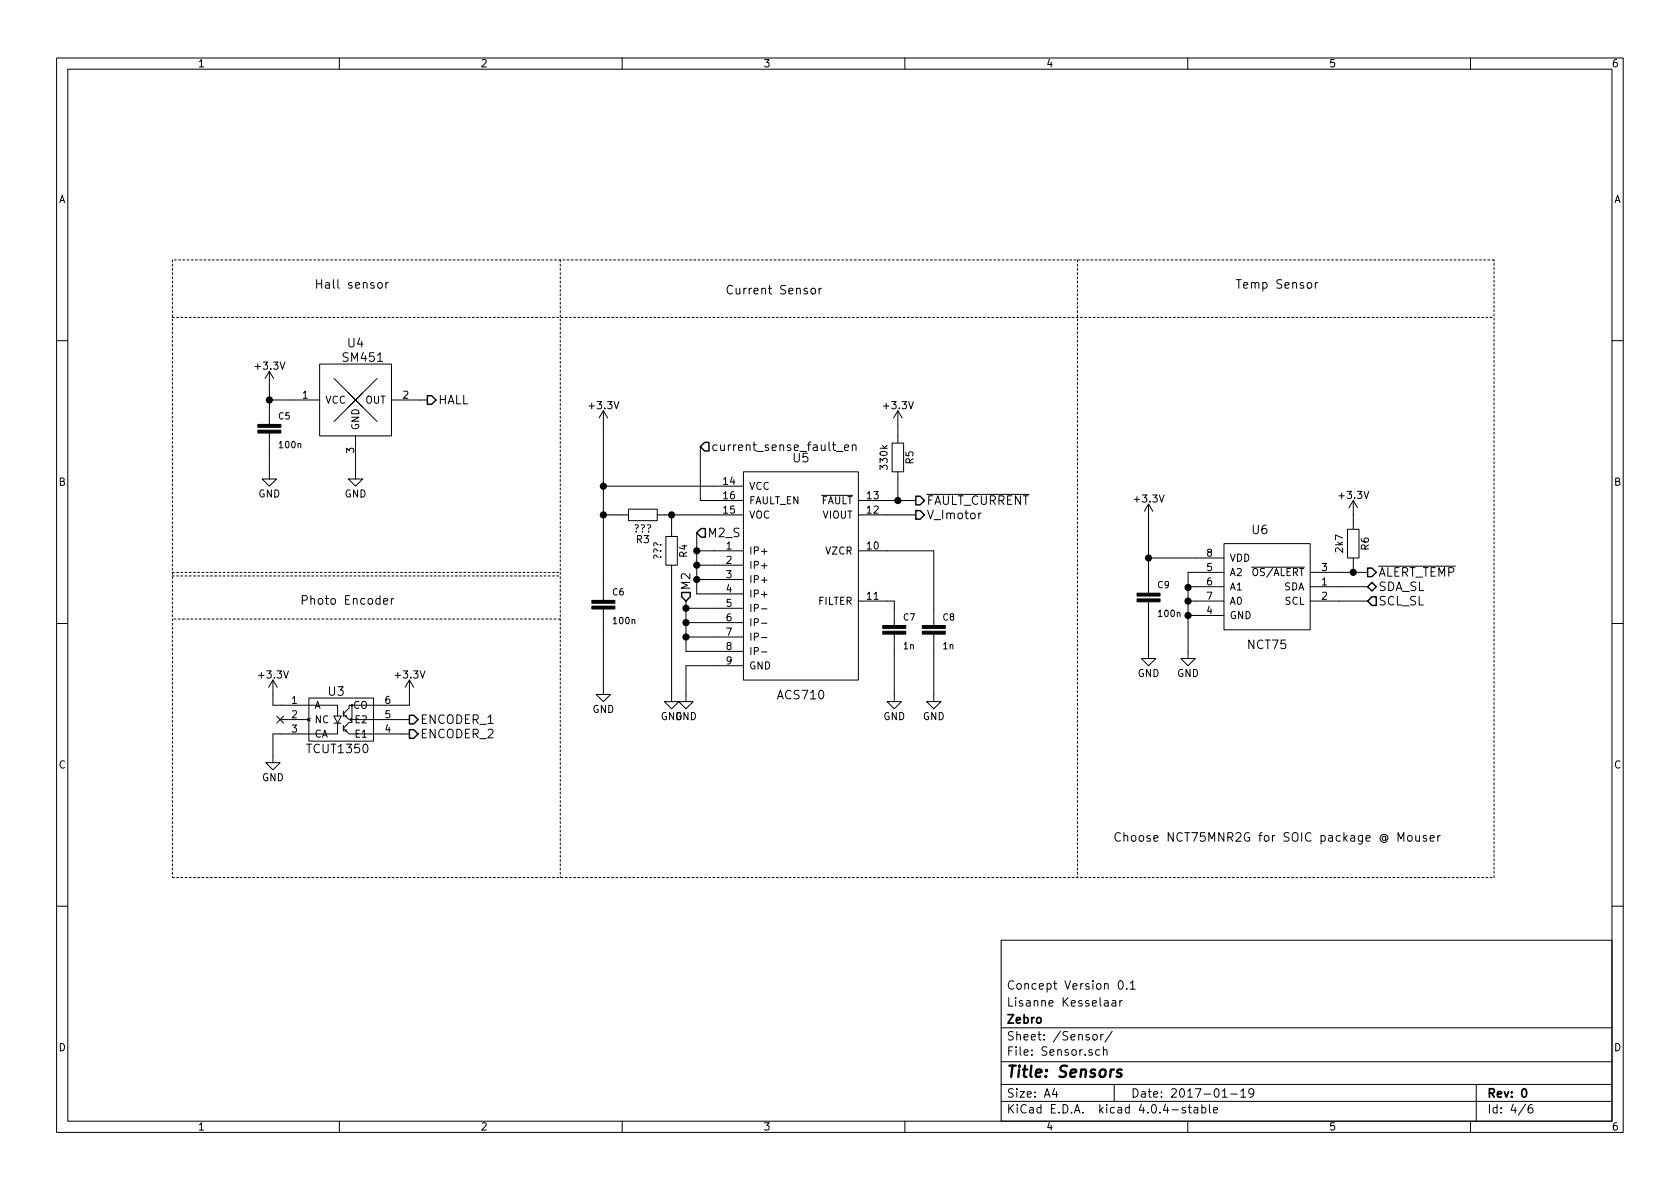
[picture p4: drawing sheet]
<svg xmlns="http://www.w3.org/2000/svg" width="297mm" height="210mm" viewBox="0 0 297 210" stroke-linecap="round" stroke-linejoin="round" font-family="sans-serif">
<g fill="none" stroke="#000" stroke-width=".18">
<path d="M10 10.3h277v189.9h-277zM12 12.2h273v186.1h-273zM60 10.3v1.9M110 10.3v1.9M160 10.3v1.9M210 10.3v1.9M260 10.3v1.9M66.9 50.1l.2-.1 .4 .1 .1 .6-.2 .2-.3 .1-.2-.2zM68.2 50v1M68.7 50h-.3l-.2 .3M143.5 51h.4l.3 .3v.4l-.3 .3-.4-.1-.1-.2v-.4zM144.8 51v1"/>
<path d="M145.3 51h-.3l-.2 .3M231.2 50.1l.2-.1 .5 .1v.6l-.1 .2-.4 .1-.2-.2zM232.6 50v1M233 50h-.3l-.1 .3M10 60.2h2M47.6 76.6v8.1h1.3l-1.3 1.3-1.2-1.3h1.2M47.6 65.7v9.4M47.6 65.7l-.7 1.2M47.6 65.7l.8 1.2M47.6 70.7h8.9M56.5 64.4h12.7v12.7h-12.7zM59.1 66.9l7.6 7.6"/>
<path d="M62.9 77.1v7.6h1.2l-1.2 1.3-1.3-1.3h1.3M66.7 66.9l-7.6 7.6M69.2 70.7h6.4M106.7 72.6v33.6M106.7 72.6l-.8 1.3M106.7 72.6l.7 1.3M123.8 79v9.5h7.6M147.9 79.8h1.1M149.3 79.2l.8-.2-.1-.3h-.4l-.3 .2 .1 .7h.6M150.7 78.8l.1-.1a.36 .36 0 0 1 .6 .2v.8M150.7 78.7v1M157.7 78.4h2.1v5h-2.1z"/>
<path d="M158.7 72.6v5.8M158.7 72.6l-.7 1.3M158.7 72.6l.8 1.3M285 60.2h2M106.7 91.1h4.4M106.7 86h24.7M111.1 90h5.1v2.1h-5.1zM116.2 91.1h15.2M117.7 94.9h2.1v5h-2.1zM118.7 99.9v24.2h1.3l-1.3 1.2-1.2-1.2h1.2M118.7 91.1v3.8M123.2 97.4h8.2"/>
<path d="M123.2 99.9h8.2M123.2 94.2v10.8h8.2M131.4 83.4h20.4v36.9h-20.4zM145.3 87.6h5.4M151.8 97.4h13.3v13.2M151.8 91.1h10.1M151.8 88.5h10.1M158.7 83.4v5.1M163.9 87.4h18M173.5 90.7l-.3 .1-.1 .2M203.1 98.7h13.3M203.1 89.1v15.8"/>
<path d="M203.1 89.1l-.8 1.3M203.1 89.1l.7 1.3M216.4 96.1h15.2v15.3h-15.2zM238.3 93.6h2v5.1h-2zM239.3 88.5l-.8 1.3M239.3 88.5v5.1M239.3 98.7v2.5M239.3 88.5l.7 1.3M10 110.3h2M67.8 106.3l.8-.1-.1-.3-.5-.1-.2 .3 .1 .7h.6M69.2 105.8v1.1M69.6 105.8l-.3 .1-.1 .2"/>
<path d="M106.7 107.7v15.1h1.2l-1.2 1.3-1.3-1.3h1.3M121.3 107.6h10.1M121.3 110.1h10.1M121.3 112.6h10.1M121.3 106.3v8.9h10.1M123.2 102.5h8.2M131.4 117.7h-10.1v6.4h1.3l-1.3 1.2-1.3-1.2h1.3M134.6 107.7h1M134.6 110.2h1M134.6 112.7h1M134.6 115.3h1M151.8 106.3h6.3v4.3"/>
<path d="M158.1 112.1v12h1.3l-1.3 1.2-1.3-1.2h1.3M165.1 112.1v12h1.3l-1.3 1.2-1.3-1.2h1.3M203.1 106.4v10.1h1.2l-1.2 1.2-1.3-1.2h1.3M210.1 106.3h6.3M210.1 103.8h6.3M210.1 108.8h6.3M216.4 101.2h-6.3v15.3h1.2l-1.2 1.2-1.3-1.2h1.3M221.3 100.3h9.3M231.6 106.3h10.2M231.6 103.8h10.2M231.6 101.2h10.2M243.7 100.1h13.6"/>
<path d="M285 110.3h2M48.3 120.3v4.4h11.4v1.9M48.3 120.3l-.8 1.2M48.3 120.3l.7 1.2M48.9 126.6l1.2 1.3M49.5 127.2h5.1M50.1 126.6l-1.2 1.3M54.4 127l.5 .5M54.6 123.4h11.4v7.7h-11.4zM54.9 127l-.5 .5M59.1 126.6h1.2l-.6 1.3zM59.1 127.9h1.2"/>
<path d="M59.7 127.9v1.9h-11.4v5.1h1.2l-1.2 1.2-1.3-1.2h1.3M60.7 125.7v1M60.7 128.3v1M61.2 129v.3h-.2M61.2 126.5v.2h-.2M62.2 124.7v2.3l-.2 .2v.2l.2 .1v.3h-.5l-1 1 1 1h10.7M72.4 120.3v4.4h-10.7v.5l-1 1 1 1h10.7M72.4 120.3l-.8 1.2M72.4 120.3l.8 1.2M247.2 148.8v-1.6l.5 1.1 .5-1.1v1.6M248.9 147.9l.3-.2 .4 .2 .1 .6-.2 .2-.3 .1-.3-.2zM250.3 147.7v.9a.38 .38 0 0 0 .7 0"/>
<path d="M251 147.7v1.1M252.2 147.8l-.4-.1-.2 .3 .1 .2 .5 .1v.4h-.6M252.9 148.3l.7-.2-.1-.3-.4-.1-.2 .3v.7h.6M254.2 147.7v1.1M254.7 147.7l-.3 .1-.2 .3M10 160.2h2M177 166.3h108v32h-108zM195.3 177h.6v.9M195.9 177.3l-.4 .1-.3 .2 .3 .3 .4-.1M196.6 177h.6l.1 .9M197.3 177.3l-.5 .1-.2 .2 .2 .3 .5-.1M197.9 173.6l.2-.2a.81 .81 0 0 1 .6 .6 .81 .81 0 0 1-.3 .8l-.2 .1a.79 .79 0 0 1-.3-1.3z"/>
<path d="M198 176.9v1M198.4 176.9l-.4 .3M199.2 174.8v.1M199.8 173.9l.5-.5v1.5M199.8 174.9h.9M285 160.2h2M60 198.3v1.9M110 198.3v1.9M160 198.3v1.9M177 194.8h108M177 191.8h108M177 187.8h108"/>
<path d="M177 181.8h108M186.4 192.5l-.3 1h.9M186.8 193v1M193.3 183.1l.2-.2 .4 .2 .1 .5-.1 .2-.4 .1-.2-.1zM194.4 185.7l-.4-.1-.3 .3 .1 .6 .2 .1 .4-.1M194.6 182.9v1M195.1 182.9l-.5 .3M195.1 185.7l.2-.1 .4 .1v.9M195.1 185.1v1.5M196.6 182.3l-1.2 2M197 191.8v3M209.6 195.9a.37 .37 0 0 0-.6 .1l.1 .3 .5 .1 .1 .1-.3 .3-.4-.1"/>
<path d="M210 198.3v1.9M210.1 195.8h.5M210.3 195.3v1.3l.3 .2M211.2 195.9h.5l.1 .9M211.8 196.2l-.5 .1-.2 .2 .2 .3 .5-.1M212.5 195.9l.4-.1 .3 .3-.1 .6h-.6M212.5 195.3v1.5M213.8 195.3v1.3l.2 .2M214.6 196.3l.7-.1-.1-.3-.4-.1-.2 .2v.7h.6M216.1 194h.9M217.6 193.5h1.1M219.4 193l.4-.5v1.5"/>
<path d="M219.4 194h.8M221.7 193.2l-.3 .3h-.3l-.3-.3v-.4l.2-.2 .4-.1 .2 .2a1.19 1.19 0 0 1-.2 1.2l-.4 .1M260 198.3v1.9M261 191.8v6.5M269.7 195.2l-1.2 2M270.9 195.3a.59 .59 0 0 0-.7 .7l.1 .7 .2 .1 .5-.1v-.5l-.1-.2-.4-.1-.3 .3"/>
</g>
<path d="M269.3 192.6l.1-.1a.81 .81 0 0 1 .6 .6 .81 .81 0 0 1-.3 .8l-.1 .1a.8 .8 0 0 1-.6-.6 .8 .8 0 0 1 .3-.8z" fill="none" stroke="#000" stroke-width=".3"/>
<path d="M198.3 189.2l-.5-.1-.3 .4 .3 .3 .4 .1 .1 .3-.1 .1-.2 .1-.6-.1" fill="none" stroke="#000" stroke-width=".41"/>
<path d="M45.6 76.1h4.1v.5h-4.1zM45.6 75.1h4.1v.5h-4.1zM104.6 107.2h4.1v.5h-4.1zM104.6 106.2h4.1v.5h-4.1zM156.1 111.6h4v.5h-4zM156.1 110.6h4v.5h-4zM163.1 111.6h4v.5h-4zM163.1 110.6h4v.5h-4zM201 105.9h4.1v.5h-4.1zM201 104.9h4.1v.5h-4.1z" fill="#000" stroke="#000" stroke-width=".18"/>
<path d="M75.6 70h.7l.8 .7-.8 .8h-.7zM124.6 78.2h.7v1.6h-.7l-.8-.8zM124 93.5h.7v1.5h-.7l-.8-.8zM161.9 87.8h.8l.7 .7-.7 .8h-.8zM161.9 90.3h.8l.7 .8-.7 .7h-.8zM120.5 104.8h1.5v.7l-.7 .8-.8-.8zM241.8 103.8l.8-.8 .7 .8-.7 .7zM241.8 100.5h.8l.7 .7-.7 .8h-.8zM242.6 105.5h.7v1.6h-.7l-.8-.8zM72.4 129h.8l.7 .8-.7 .8h-.8zM72.4 126.5h.8l.7 .7-.7 .8h-.8z" fill="none" stroke="#000" stroke-width=".25"/>
<g fill="#000" stroke="#000" stroke-width=".25">
<circle cx="47.6" cy="70.7" r=".51"/>
<circle cx="106.7" cy="86" r=".51"/>
<circle cx="106.7" cy="91.1" r=".51"/>
<circle cx="118.7" cy="91.1" r=".51"/>
<circle cx="123.2" cy="99.9" r=".51"/>
<circle cx="123.2" cy="97.4" r=".51"/>
<circle cx="158.8" cy="88.5" r=".51"/>
<circle cx="203.1" cy="98.7" r=".51"/>
<circle cx="121.3" cy="107.6" r=".51"/>
<circle cx="121.3" cy="110.1" r=".51"/>
<circle cx="121.3" cy="112.6" r=".51"/>
<circle cx="123.2" cy="102.5" r=".51"/>
<circle cx="210.1" cy="108.8" r=".51"/>
<circle cx="210.1" cy="103.9" r=".51"/>
<circle cx="210.1" cy="106.3" r=".51"/>
<circle cx="239.3" cy="101.2" r=".51"/>
</g>
<path d="M30.5 46v109.2M30.5 56.1h233.7M99.1 46v109.2M190.5 46v109.2M264.2 46h-233.7M30.5 101.2h68.6M30.5 101.8h68.6M99.1 109.5h-68.6M30.5 155.2h233.7M264.2 155.2v-109.2" fill="none" stroke="#000" stroke-width=".18" stroke-dasharray=".3 .4"/>
<text font-size="2.8" x="178" y="190.5">Title: Sensors</text>
<g font-size="2.1">
<text x="55.6" y="51">Hall sensor</text>
<text x="128.3" y="52.1">Current Sensor</text>
<text x="218.4" y="51">Temp Sensor</text>
<text x="60.8" y="64">SM451</text>
<text x="61.5" y="61.4">U4</text>
<text x="77.5" y="71.5">HALL</text>
<text x="125.8" y="79.8">current_sense_fault_en</text>
<text x="140.3" y="81.8">U5</text>
<text x="163.9" y="89.3">FAULT_CURRENT</text>
<text x="125.1" y="95">M2_S</text>
<text x="163.9" y="91.8">V_Imotor</text>
<text x="221.4" y="94.5">U6</text>
<text x="243.7" y="102">ALERT_TEMP</text>
<text x="53.1" y="106.9">Photo Encoder</text>
<text x="122" y="104.4" transform="rotate(-90 122 104.4)">M2</text>
<text x="243.7" y="107.1">SCL_SL</text>
<text x="243.7" y="104.5">SDA_SL</text>
<text x="220.7" y="114.8">NCT75</text>
<text x="58.1" y="123">U3</text>
<text x="137.6" y="123.7">ACS710</text>
<text x="74.3" y="130.6">ENCODER_2</text>
<text x="74.3" y="128">ENCODER_1</text>
<text x="54.5" y="133.2">TCUT1350</text>
<text x="196.8" y="148.8">Choose NCT75MNR2G for SOIC package @ Mouser</text>
<text x="178" y="178">Lisanne Kesselaar</text>
<text x="178" y="175">Concept Version 0.1</text>
<text x="178" y="184">Sheet: /Sensor/</text>
<text x="178" y="181">Zebro</text>
<text x="178" y="186.7">File: Sensor.sch</text>
<text x="178" y="196.9">KiCad E.D.A. kicad 4.0.4-stable</text>
<text x="178" y="194.1">Size: A4</text>
<text x="200" y="194.1">Date: 2017-01-19</text>
<text x="263" y="194.1">Rev: 0</text>
<text x="263" y="196.9">Id: 4/6</text>
</g>
<g font-size="1.8">
<text x="35" y="11.9">1</text>
<text x="85" y="11.9">2</text>
<text x="135" y="11.9">3</text>
<text x="185" y="11.9">4</text>
<text x="235" y="11.9">5</text>
<text x="285" y="11.9">6</text>
<text x="10.4" y="35.9">A</text>
<text x="285.4" y="35.9">A</text>
<text x="45.3" y="65.3">+3.3V</text>
<text x="53.5" y="70.5">1</text>
<text x="57.5" y="71.4">VCC</text>
<text x="64.5" y="71.4">OUT</text>
<text x="71.3" y="70.5">2</text>
<text x="63.5" y="76.1" transform="rotate(-90 63.5 76.1)">GND</text>
<text x="104.3" y="72.3">+3.3V</text>
<text x="156.4" y="72.3">+3.3V</text>
<text x="62.6" y="80.1" transform="rotate(-90 62.6 80.1)">3</text>
<text x="156.9" y="82.8" transform="rotate(-90 156.9 82.8)">330k</text>
<text x="161.5" y="82" transform="rotate(-90 161.5 82)">R5</text>
<text x="10.4" y="85.9">B</text>
<text x="45.7" y="88">GND</text>
<text x="60.9" y="88">GND</text>
<text x="127.9" y="85.7">14</text>
<text x="127.9" y="88.3">16</text>
<text x="132.5" y="86.6">VCC</text>
<text x="132.5" y="89.1">FAULT_EN</text>
<text x="145" y="89.1">FAULT</text>
<text x="153.3" y="88.3">13</text>
<text x="200.7" y="88.8">+3.3V</text>
<text x="236.9" y="88.2">+3.3V</text>
<text x="285.4" y="85.9">B</text>
<text x="112" y="94.1">???</text>
<text x="127.9" y="90.8">15</text>
<text x="132.5" y="91.7">VOC</text>
<text x="145.3" y="91.7">VIOUT</text>
<text x="153.3" y="90.8">12</text>
<text x="112.5" y="96">R3</text>
<text x="116.9" y="99" transform="rotate(-90 116.9 99)">???</text>
<text x="121.5" y="98.5" transform="rotate(-90 121.5 98.5)">R4</text>
<text x="128.4" y="97.1">1</text>
<text x="128.4" y="99.7">2</text>
<text x="132.5" y="98">IP+</text>
<text x="132.5" y="100.6">IP+</text>
<text x="145.9" y="98">VZCR</text>
<text x="153.3" y="97.1">10</text>
<text x="213.4" y="101">5</text>
<text x="213.4" y="98.4">8</text>
<text x="217.4" y="101.8">A2</text>
<text x="217.4" y="99.3">VDD</text>
<text x="221.7" y="101.8">OS/ALERT</text>
<text x="233.7" y="101">3</text>
<text x="237.4" y="97.6" transform="rotate(-90 237.4 97.6)">2k7</text>
<text x="242" y="97.3" transform="rotate(-90 242 97.3)">R6</text>
<text x="128.4" y="102.2">3</text>
<text x="128.4" y="104.8">4</text>
<text x="128.4" y="107.3">5</text>
<text x="132.5" y="103.1">IP+</text>
<text x="132.5" y="105.7">IP+</text>
<text x="144.6" y="106.9">FILTER</text>
<text x="153.3" y="106">11</text>
<text x="213.4" y="103.5">6</text>
<text x="213.4" y="106">7</text>
<text x="217.4" y="104.4">A1</text>
<text x="217.4" y="106.9">A0</text>
<text x="226.9" y="104.4">SDA</text>
<text x="227.1" y="106.9">SCL</text>
<text x="233.7" y="103.5">1</text>
<text x="233.7" y="106">2</text>
<text x="128.4" y="109.8">6</text>
<text x="128.4" y="112.4">7</text>
<text x="132.5" y="108.2">IP-</text>
<text x="132.5" y="110.7">IP-</text>
<text x="132.5" y="113.3">IP-</text>
<text x="213.4" y="108.6">4</text>
<text x="217.4" y="109.5">GND</text>
<text x="45.9" y="120">+3.3V</text>
<text x="70.1" y="120">+3.3V</text>
<text x="128.4" y="114.9">8</text>
<text x="128.4" y="117.5">9</text>
<text x="132.5" y="115.8">IP-</text>
<text x="132.5" y="118.4">GND</text>
<text x="201.1" y="119.7">GND</text>
<text x="208.1" y="119.7">GND</text>
<text x="51.6" y="124.5">1</text>
<text x="55.6" y="125.3">A</text>
<text x="62.4" y="125.3">CO</text>
<text x="68.1" y="124.5">6</text>
<text x="51.6" y="127">2</text>
<text x="51.6" y="129.5">3</text>
<text x="55.6" y="127.9">NC</text>
<text x="55.6" y="130.4">CA</text>
<text x="62.9" y="130.4">E1</text>
<text x="62.9" y="127.9">E2</text>
<text x="68.1" y="129.5">4</text>
<text x="68.1" y="127">5</text>
<text x="104.7" y="126.1">GND</text>
<text x="116.8" y="127.3">GND</text>
<text x="119.3" y="127.3">GND</text>
<text x="156.2" y="127.3">GND</text>
<text x="163.1" y="127.3">GND</text>
<text x="10.4" y="135.9">C</text>
<text x="285.4" y="135.9">C</text>
<text x="46.3" y="138.1">GND</text>
<text x="10.4" y="185.9">D</text>
<text x="285.4" y="185.9">D</text>
<text x="35" y="199.9">1</text>
<text x="85" y="199.9">2</text>
<text x="135" y="199.9">3</text>
<text x="185" y="199.9">4</text>
<text x="235" y="199.9">5</text>
<text x="285" y="199.9">6</text>
</g>
<g font-size="1.6">
<text x="49.3" y="74.2">C5</text>
<text x="49.5" y="79.2">100n</text>
<text x="108.3" y="105.3">C6</text>
<text x="204.7" y="104">C9</text>
<text x="108.6" y="110.4">100n</text>
<text x="159.7" y="109.7">C7</text>
<text x="166.7" y="109.7">C8</text>
<text x="205" y="109.1">100n</text>
<text x="159.8" y="114.8">1n</text>
<text x="166.8" y="114.8">1n</text>
</g>
</svg>
